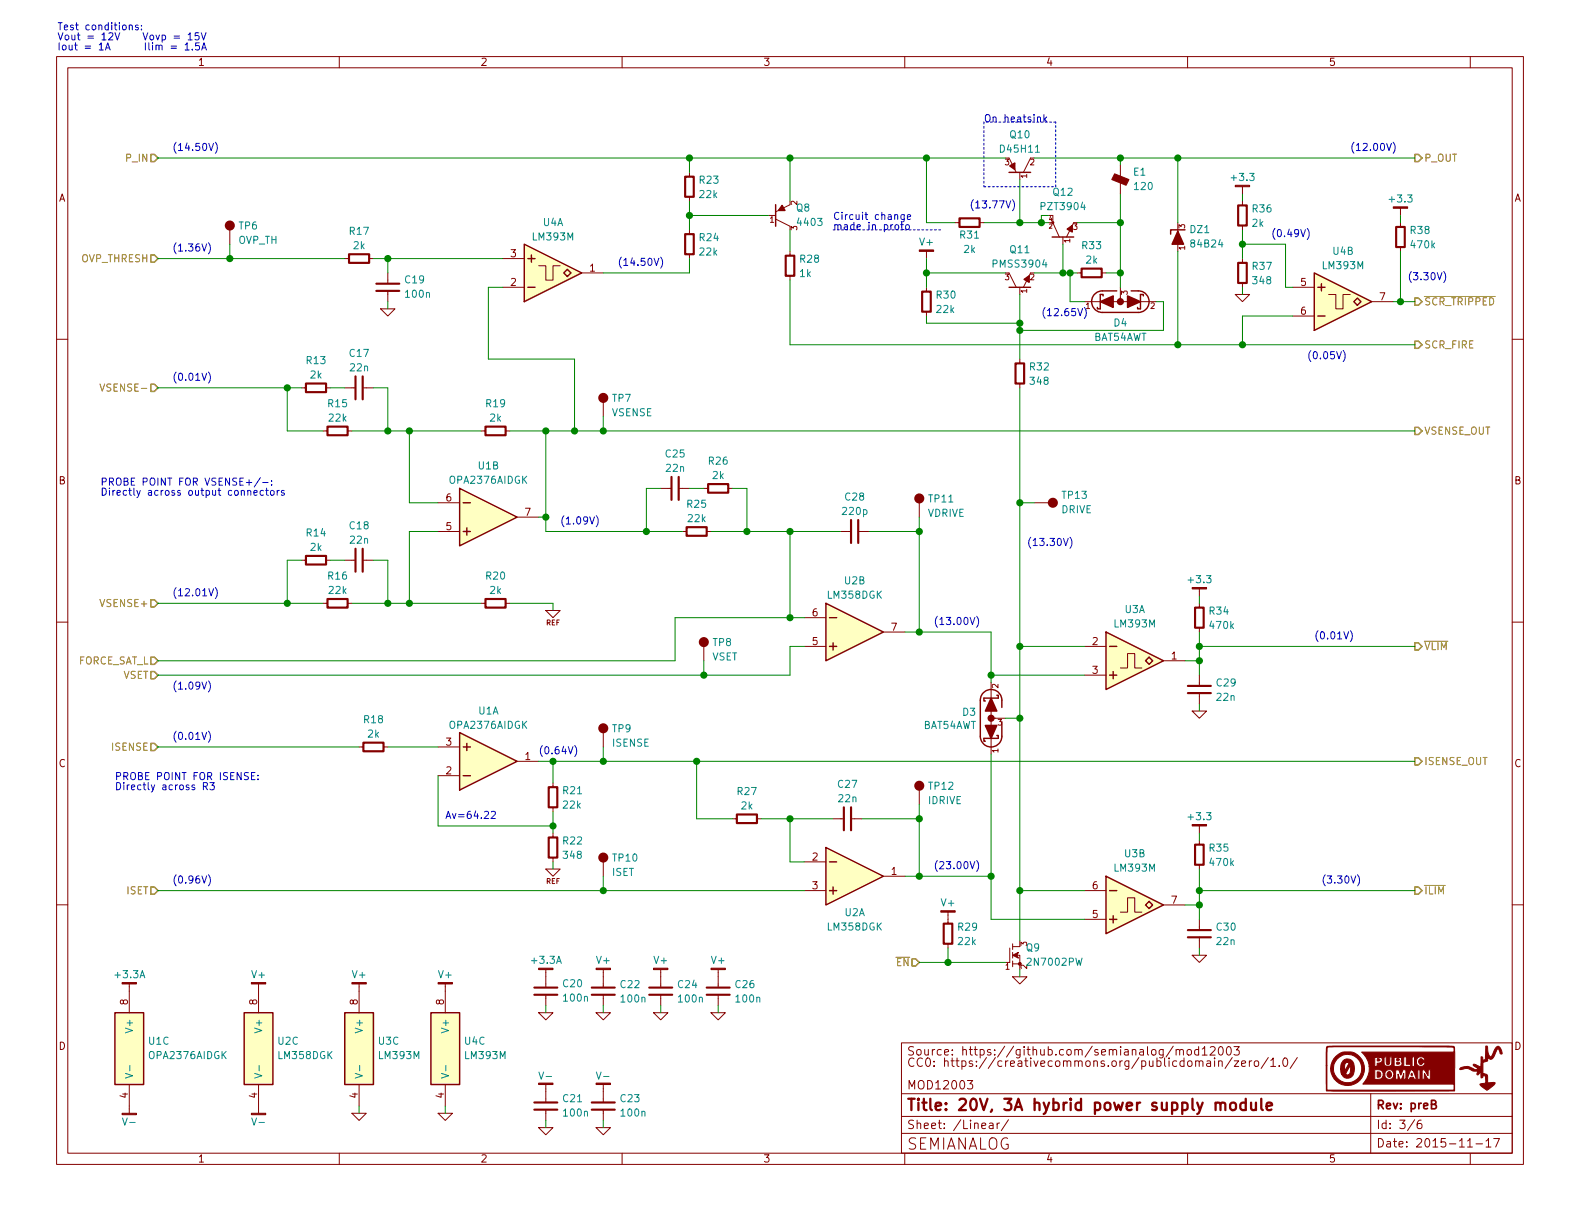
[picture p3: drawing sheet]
<svg xmlns="http://www.w3.org/2000/svg" width="279mm" height="216mm" viewBox="0 0 279 216" stroke-linecap="round" stroke-linejoin="round" font-family="sans-serif">
<g fill="none" stroke="#840000" stroke-width=".18">
<path d="M10 10h259.4v195.9h-259.4zM12 12h255.4v191.9h-255.4zM60 10v2M110 10v2M160 10v2M210 10v2M260 10v2M121.9 30.5v.7M121.9 34.8v.8M135.9 38.1h1.3M137.2 38.7l2.5 1.3M139.7 36.2l-2.5 1.3"/>
<path d="M168.9 39.4h.8M173.2 39.4h.8M178.4 27.9l1.3 2.6M180.3 30.5v1.3M182.2 27.9l-1.2 2.6M186.2 39.4l1.1 2.5M189.9 39.4l-1.3 2.5M198.1 29.2v5.1M219.7 33v1.3M219.7 35.6v.7M219.7 39.9v.7M247.6 36.8v1.3"/>
<path d="M247.6 39.4v.7M10 60h2M40.6 40.6v2.6M61 45.7h.7M65.3 45.7h.7M67.3 54.6h2.5l-1.2 1.3zM68.6 48.3v1.9M68.6 51.4v1.9M88.9 50.8h3.8M88.9 45.7h3.8M95.2 47h1.3v2.5h1.3v-2.5h1.3M102.9 48.3h3.8"/>
<path d="M121.9 40.6v.8M121.9 45v.7M139.7 44.5v.7M139.7 48.8v.7M163.8 44.5v1.2M163.8 50.8v.8M163.8 55.1v.8M178.4 48.3l1.3 2.5M180.3 50.8v1.3M182.2 48.3l-1.2 2.5M188 41.9v1.3M190.5 48.3h.8"/>
<path d="M191.8 53.3h7.6M194.8 48.3h.8M198.1 50.8v2.5M201.7 53.3h1.5M208.3 40.6v.3M208.3 43.2v1.3M218.4 52.1h2.6l-1.3 1.2zM219.7 45.7v.8M219.7 50v.8M228.6 50.8h3.8M228.6 55.9h3.8M234.9 52.1h1.3v2.5h1.3v-2.5h1.3"/>
<path d="M242.6 53.3h3.8M247.6 43.7v.8M267.4 60h2M53.3 68.6h.8M57.1 76.2h.8M57.7 68.6h.7M61 68.6h1.9M61.5 76.2h.7M64.1 68.6h1.9M85.1 76.2h.8M89.4 76.2h.8M106.7 71.1v2.6"/>
<path d="M180.3 63.5v.8M180.3 67.8v.8M53.3 99.1h.8M57.7 99.1h.7M61 99.1h1.9M64.1 99.1h1.9M77.5 88.9h3.8M77.5 94h3.8M91.4 91.4h3.8M116.8 86.4h1.9M120 86.4h1.9M120.6 94h.8"/>
<path d="M124.5 86.4h.7M125 94h.7M128.8 86.4h.7M148.6 94h1.9M151.8 94h1.9M162.6 88.9v2.5M182.9 88.9h2.5M10 110h2M57.1 106.7h.8M61.5 106.7h.7M85.1 106.7h.8M89.4 106.7h.8"/>
<path d="M96.5 108h2.6l-1.3 1.2zM124.5 114.3v2.5M142.2 114.3h3.8M142.2 109.2h3.8M156.2 111.8h3.8M191.8 114.3h3.8M191.8 119.4h3.8M198.1 118.1h1.3v-2.5h1.3v2.5h1.2M205.7 116.8h3.8M212.1 104.1v1.3M212.1 106.7v.7M212.1 111v.8"/>
<path d="M212.1 119.4v1.9M267.4 110h2M63.5 132.1h.8M67.8 132.1h.8M77.5 137.2h3.8M77.5 132.1h3.8M91.4 134.6h3.8M97.8 138.4v.8M106.7 129.5v2.6M162.6 139.7v2.5M175.3 121.9v1.5M175.3 125.7v7.7"/>
<path d="M175.3 127h2.5M210.8 125.7h2.6l-1.3 1.3zM212.1 122.6v1.9M10 160h2M96.5 153.7h2.6l-1.3 1.2zM97.8 142.7v.8M97.8 147.3v.8M97.8 151.6v.8M106.7 152.4v2.5M129.5 144.8h.8M133.9 144.8h.7M142.2 157.5h3.8"/>
<path d="M142.2 152.4h3.8M147.3 144.8h1.9M150.5 144.8h1.9M156.2 154.9h3.8M191.8 157.5h3.8M212.1 146.1v1.2M212.1 148.6v.8M212.1 152.9v.8M267.4 160h2M22.9 174v5.1M45.7 174v5.1M63.5 174v5.1"/>
<path d="M78.7 174v5.1M95.2 179.1h2.6l-1.3 1.2zM96.5 171.5v3.1M96.5 175.9v1.9M105.4 179.1h2.5l-1.2 1.2zM106.7 171.5v3.1M106.7 175.9v1.9M115.6 179.1h2.5l-1.3 1.2zM116.8 171.5v3.1M116.8 175.9v1.9M125.7 179.1h2.6l-1.3 1.2zM127 171.5v3.1"/>
<path d="M127 175.9v1.9M167.6 161.3v2M167.6 166.9v.7M178.6 167.6v2.6M179.1 172.7h2.5l-1.3 1.3zM179.1 166.9v1M179.1 168.4v1M179.1 169.9v1M179.1 167.4h1.2M179.8 168.9h.5v1.5h-1.2M191.8 162.6h3.8M198.1 161.3h1.3v-2.5h1.3v2.5h1.2"/>
<path d="M205.7 160h3.8M210.8 168.9h2.6l-1.3 1.3zM212.1 162.6v1.9M212.1 165.7v1.9M22.9 191.8v5.1M45.7 191.8v5.1M62.2 196.9h2.6l-1.3 1.2zM63.5 191.8v3.8M77.5 196.9h2.5l-1.3 1.2zM78.7 191.8v3.8M95.2 199.4h2.6l-1.3 1.3zM96.5 191.8v3.1"/>
<path d="M96.5 196.2v1.9M105.4 199.4h2.5l-1.2 1.3zM106.7 191.8v3.1M106.7 196.2v1.9M159.4 184.4h108v19.5h-108zM159.4 197.4h108M159.4 193.4h108M171.1 191.1h.9l-.5 .5 .4 .2v.6l-.2 .2-.6-.2M175 198.7h.6v.9M175.6 198.9l-.5 .1-.2 .2 .2 .4 .5-.1M176.3 198.6v1M176.8 198.6l-.5 .3"/>
<path d="M178.3 198l-1.2 1.9M207.5 185l-1.3 1.9M208 185.7l.2-.1h.4v1M208 185.6v1M208.6 185.8a.36 .36 0 0 1 .3-.2 .36 .36 0 0 1 .4 .2v.8M210 185.7l.2-.1 .4 .1 .1 .6-.1 .2-.4 .1-.2-.2zM212 185.6h-.5l-.2 .3v.5l.2 .2 .5-.1M212 185.1v1.5M212.6 185.5l.4-.4v1.5M214 185.2l.2-.1h.4l.3 .4-1 1.1h1M214.8 187.1v.1M214.8 187.6v1"/>
<path d="M215.5 187.7l.2-.1 .4 .1v.9M215.5 187.6v1M215.6 185.2l.2-.1a.81 .81 0 0 1 .6 .6 .81 .81 0 0 1-.3 .8l-.1 .1a.79 .79 0 0 1-.4-1.4zM217 185.2l.2-.1a.81 .81 0 0 1 .6 .6 .81 .81 0 0 1-.3 .8l-.1 .1a.79 .79 0 0 1-.4-1.4zM217.9 187l-1.3 1.9M218.2 185.1h1l-.6 .5 .5 .2v.6l-.2 .2-.7-.2M218.3 187.6h.7l-.7 1h.7M219.6 188.1l.7-.2-.1-.2-.4-.1-.2 .2v.7h.6M220.9 187.6v1M221.4 187.6l-.5 .3M221.9 187.7l.2-.1 .4 .1 .1 .6-.1 .2-.4 .1-.2-.2zM224.3 187l-1.3 1.9"/>
<path d="M224.7 187.5l.4-.4v1.5M224.7 188.6h.9M226.2 188.4v.2M227 187.2l.2-.1a.81 .81 0 0 1 .6 .6 .81 .81 0 0 1-.3 .8l-.1 .1a.79 .79 0 0 1-.4-1.4zM229.4 187l-1.3 1.9M242.4 193.4v10.5M250.2 198l-1.3 1.9M251.3 198.1a.59 .59 0 0 0-.7 .6l.1 .7 .2 .2 .5-.2 .1-.5-.2-.2h-.4l-.3 .2M60 203.9v2M110 203.9v2M159.4 200.4h108M160 203.9v2"/>
<path d="M210 203.9v2M259.5 202.8h.9M260 203.9v2M261 202.3h1.2M262.8 201.8l.4-.5v1.5M262.8 202.8h.9M264.1 201.3h1.1l-.7 1.5"/>
</g>
<path d="M253.1 195.3h.5l.2-.2 .1-.3-.3-.2h-.5v1.5h.6l.3-.3a.41 .41 0 0 0-.4-.5" fill="none" stroke="#840000" stroke-width=".3"/>
<path d="M217.6 195.1a.54 .54 0 0 1 1 .3v.5a.54 .54 0 0 1-.6 .4 .54 .54 0 0 1-.5-.4zM220.3 195a.68 .68 0 0 0-.9 .1l-.1 .3 .1 .7 .3 .2 .6-.1M220.3 194.3v2M221.2 195l.1 1.2a.56 .56 0 0 0 .8-.1M222.1 195v1.3M223 194.3v1.7l.3 .3M224 195.6l.9-.2-.1-.4h-.5l-.3 .2 .1 1 .2 .1 .5-.1" fill="none" stroke="#840000" stroke-width=".41"/>
<g fill="#840000" stroke="#840000" stroke-width=".18">
<path d="M258.2 188.9a1.95 1.95 0 0 1 2.1-.1l.6 .4 .6-.2-.9-.6-.1-.1 .1-.1 1.2 .5 .1-1.8h.3v.6l.5-.1v-2.4l.3 .1a1.64 1.64 0 0 0 .7 1.8l.2-.3a2.76 2.76 0 0 1 1-1.6 1.41 1.41 0 0 1 .7 1.4l-.3-.1-.4-.9a2.41 2.41 0 0 0-.7 1.4l-.2 .3a.53 .53 0 0 1-.9-.1v.6l-.9 .3v1.9a.78 .78 0 0 1 .8 .3 .78 .78 0 0 1 .1 .8v.6h1.3a3.1 3.1 0 0 1-1.5 1.2l-1.2-.9 .1-.2 .9-.1v-1.2l-.5-.1v.3l-.3 .1v-1.2l-.5 .7-.2-.2 .2-.5h-.7a2.66 2.66 0 0 0-1.8-.4l-.7 .1-.1-.1z"/>
<path d="M234.6 185.1l.2-.1h.9h20.4h.9l.2 .2v7.7h-21.4l-1.3-.1v-4.4h.1v4.4h22.5v-1.1h-16.1l.6-.8 2.6-.1 .3-.5 .1-.3h.3a.8 .8 0 0 0 .7 .8 .8 .8 0 0 0 .9-.6h.3v.6l.4 .1v-1l.3 .9 .2 .1 .2-.1 .3-1v1.1l1-.1a.52 .52 0 0 1 .5-.3 .52 .52 0 0 1 .5 .4l.3-.1-.2-.5a1.64 1.64 0 0 0-.6-1.1h1v1.7h.4v-1.7h.4v1.7h.3l.1-1.1 .6 .9 .4 .2v-1.7h-.3l-.1 1-.6-1h-2.4l-.6 1.6h-.3v-1.6h-.5l-.4 .9-.3-.9h-.6v1h-.3a.82 .82 0 0 0-.7-1.1 .82 .82 0 0 0-.9 .9h-.3l-.2-.6-.3-.2-1-.1v1.8h-1.5a3.9 3.9 0 0 0 .5-2.3h4.9a.62 .62 0 0 0 .7-.1 .62 .62 0 0 0 .2-.7l-.1-.2v-.2a.37 .37 0 0 0-.3-.5h-1h1.7v1.7h1.3l-.1-.4h-.7v-1.3h1v1.7h.4v-.9h.4a.73 .73 0 0 0 .6 .9 .73 .73 0 0 0 .8-.7h-.2a.36 .36 0 0 1-.3 .3 .36 .36 0 0 1-.4-.1 .48 .48 0 0 1 0-.7 .48 .48 0 0 1 .7 .1h.2a.75 .75 0 0 0-.8-.6 .75 .75 0 0 0-.6 .8h-.4v-.8h-3.6v1.7h-3.2l.2-.1v-.5h.3a.6 .6 0 0 0 .7-.7 .6 .6 0 0 0-.9-.4h-.5h1.7v1a.72 .72 0 0 0 .9 .6 .72 .72 0 0 0 .4-1l.1-.6h-.4l-.1 1.1-.2 .2h-.2l-.1-.2-.1-1.1h-2v1.7h-1a4 4 0 0 0-1.3-2.6h16.3v-.6l-.1-.2-1.4-.1h-15.5a25.6 25.6 0 0 0-5.4 .1l-.1 3.2h-.1z"/>
<path d="M236.2 186.8a2.99 2.99 0 0 1 4.7 .7 2.99 2.99 0 0 1-1.9 4.3 2.99 2.99 0 0 1-3.7-2.8h.5a2.51 2.51 0 0 0 3.7 2.1 2.51 2.51 0 0 0 .3-4.3 2.51 2.51 0 0 0-4 1.7v.5h-.5a2.97 2.97 0 0 1 .9-2.2z"/>
<path d="M243.5 189.5a.49 .49 0 0 1 .7 .5 .49 .49 0 0 1-.7 .5z"/>
<path d="M245.4 189.6a.48 .48 0 0 1 .7 .2 .48 .48 0 0 1-.2 .6l-.1 .1a.54 .54 0 0 1-.5-.3 .54 .54 0 0 1 .1-.6z"/>
<path d="M249.6 189.8h.1l.1 .3h-.3z"/>
<path d="M243.6 187.2l.4 .1a.23 .23 0 0 1-.2 .3 .23 .23 0 0 1-.3-.2z"/>
<path d="M247 187.9h.5a.29 .29 0 0 1-.2 .3 .29 .29 0 0 1-.3-.2z"/>
<path d="M247 187.2h.3l.1 .3-.3 .1z"/>
<path d="M237.5 187.6a1.17 1.17 0 0 1 1.3-.2 1.17 1.17 0 0 1 .7 1.1v.5a1.4 1.4 0 0 1-1.5 1.7l-.5-.3-.3-.5h.7l.4 .2 .2-.1a1.57 1.57 0 0 0 .3-1.6l-.9 1.5h-.7l-.1-.9h.7v.4l.7-1.4a.47 .47 0 0 0-.6 0 .47 .47 0 0 0-.1 .5v.5h-.7a1.76 1.76 0 0 1 .4-1.4z"/>
<path d="M210.8 103.9h2.6v.2h-2.6z"/>
<path d="M210.8 145.8h2.6v.3h-2.6z"/>
<path d="M21.6 196.9h2.5v.2h-2.5z"/>
<path d="M44.4 173.7h2.6v.3h-2.6z"/>
<path d="M62.2 173.7h2.6v.3h-2.6z"/>
<path d="M44.4 196.9h2.6v.2h-2.6z"/>
<path d="M77.5 173.7h2.5v.3h-2.5z"/>
<path d="M218.4 32.8h2.6v.2h-2.6z"/>
<path d="M246.4 36.6h2.5v.2h-2.5z"/>
<path d="M105.4 171.2h2.5v.3h-2.5z"/>
<path d="M125.7 171.2h2.6v.3h-2.6z"/>
<path d="M95.2 191.5h2.6v.3h-2.6z"/>
<path d="M105.4 191.5h2.5v.3h-2.5z"/>
<path d="M115.6 171.2h2.5v.3h-2.5z"/>
<path d="M179.1 168.9l1-.5-.3 .5 .3 .5z"/>
<path d="M166.4 161h2.5v.3h-2.5z"/>
<path d="M197.1 30.7l2.5 1.1-.5 1-2.5-1z"/>
<path d="M21.6 173.7h2.5v.3h-2.5z"/>
<path d="M95.2 171.2h2.6v.3h-2.6z"/>
<path d="M162.6 44.2h2.5v.3h-2.5z"/>
<circle cx="186.2" cy="39.4" r=".18"/>
<circle cx="180.3" cy="170.4" r=".25"/>
</g>
<g fill="none" stroke="#840000" stroke-width=".25">
<path d="M137.2 36.2v3.8M178.4 30.5h3.8M92.7 43.2l10.2 5.1-10.2 5zM93.3 45.7h1.3M93.3 50.8h1.3M94 45.1v1.3M99.7 48.3l.6-.7 .7 .7-.7 .6zM178.4 50.8h3.8M186.1 41.9h3.8M195.1 52.3v-.2h-.5v2.5h-.5v-.2M197.5 51.4h-2.6a1.9 1.9 0 0 0-1.9 1.9 1.9 1.9 0 0 0 1.9 1.9h6.4a1.9 1.9 0 0 0 1.9-1.9 1.9 1.9 0 0 0-1.9-1.9h-1.3M202.2 52.3v-.2h-.5v2.5h-.5v-.2"/>
<path d="M209.5 40.6h-2.5v.8M232.4 48.3l10.2 5-10.2 5.1zM233 50.8h1.3M233 55.9h1.3M233.7 50.2v1.2M239.4 53.3l.6-.6 .7 .6-.7 .7zM81.3 86.4l10.1 5-10.1 5.1zM81.9 94h1.3M81.9 88.9h1.3M82.5 93.3v1.3M146 106.7l10.2 5.1-10.2 5zM146.7 114.3h1.3"/>
<path d="M146.7 109.2h1.3M147.3 113.7v1.2M195.6 111.8l10.1 5-10.1 5.1zM196.2 119.4h1.3M196.2 114.3h1.3M196.8 118.7v1.3M202.6 116.8l.6-.6 .6 .6-.6 .7zM81.3 129.5l10.1 5.1-10.1 5.1zM81.9 132.1h1.3M81.9 137.2h1.3M82.5 131.4v1.3M176.3 130h.2v.6h-2.5v.5h.2"/>
<path d="M176.3 122.9h.2v.5h-2.5v.6h.2M177.2 125.1v-1.3a1.9 1.9 0 0 0-1.9-1.9 1.9 1.9 0 0 0-1.9 1.9v6.4a1.9 1.9 0 0 0 1.9 1.9 1.9 1.9 0 0 0 1.9-1.9v-2.6M146 149.9l10.2 5-10.2 5.1zM146.7 157.5h1.3M146.7 152.4h1.3M147.3 156.8v1.3M195.6 154.9l10.1 5.1-10.1 5.1zM196.2 157.5h1.3M20.3 179.1h5.1v12.7h-5.1zM43.2 179.1h5.1v12.7h-5.1zM61 179.1h5v12.7h-5zM76.2 179.1h5.1v12.7h-5.1z"/>
<path d="M196.2 162.6h1.3M196.8 161.9v1.3M202.6 160l.6-.6 .6 .6-.6 .7z"/>
</g>
<g fill="#840000" stroke="#840000" stroke-width=".25">
<path d="M178.6 29.3l.9-.5v1.2z"/>
<path d="M188.7 40.5l.9-.6v1.1z"/>
<path d="M138.3 36.3l.5 .9h-1.1z"/>
<path d="M208.3 40.9l1 2.3h-2z"/>
<path d="M174.2 128.3h2.1l-1 2.3z"/>
<path d="M175.3 123.4l1 2.3h-2.1z"/>
<path d="M194.6 53.3l2.2-1v2.1z"/>
<path d="M199.4 52.3l2.3 1-2.3 1.1z"/>
<path d="M181.1 49.4l.9-.6v1.1z"/>
<circle cx="175.3" cy="127" r=".51"/>
<circle cx="198.1" cy="53.3" r=".51"/>
<circle cx="40.6" cy="39.9" r=".76"/>
<circle cx="106.7" cy="70.4" r=".76"/>
<circle cx="124.5" cy="113.5" r=".76"/>
<circle cx="106.7" cy="128.8" r=".76"/>
<circle cx="106.7" cy="151.6" r=".76"/>
<circle cx="162.6" cy="88.1" r=".76"/>
<circle cx="162.6" cy="138.9" r=".76"/>
<circle cx="186.2" cy="88.9" r=".76"/>
</g>
<g fill="none" stroke="#0000c2" stroke-width=".18">
<path d="M17.6 7.9l.3-.3v1.2M17.6 8.8h.7M18.6 8.8l.4-1.2 .5 1.2M18.8 8.5h.6M19.3 5.9l.4-.1 .2 .1 .1 .2-.8 1h.8M22.9 4.5l.1-.1 .3 .1 .1 .8M24.4 4.5l-.3-.1-.1 .2v.2l.4 .1v.3h-.4M25 5.2v.1M25 4.5v.1M30.3 8.2h.9M30.3 8.5h.9M30.8 6.4h.9"/>
<path d="M30.8 6.8h.9M32.7 7.9l.4-.3v1.2M32.7 8.8h.8M33.3 6.1l.3-.3v1.3M33.3 7.1h.7M34 8.7v.1M35.2 5.8h-.7v.6l.2-.1 .5 .1v.5l-.2 .2-.5-.2M35.2 7.6h-.6v.6l.1-.1 .5 .1v.5l-.1 .1-.5-.1M35.6 5.8l.4 1.3 .4-1.3M35.7 8.8l.4-1.2 .4 1.2M35.8 8.5h.6M36.9 25.3l.4 1.3 .5-1.3"/>
<path d="M38.1 25.1a1.51 1.51 0 0 1 0 2M158.4 39.8l.3-.1 .2 .3v.3l-.2 .3-.3-.1-.1-.2zM159.3 39.7h.5M159.5 39.3v1.1l.3 .2M159.9 37.9l-.1 1.2-.4 .1M159.9 38l-.4-.1-.2 .3 .1 .5h.5M160.2 39.9l.4-.2 .2 .3v.3l-.2 .3-.4-.1zM160.5 38.4l.5-.1v-.3l-.4-.1-.1 .2v.6h.5M177.9 35.5l.4 1.3 .4-1.3M179 35.3a1.51 1.51 0 0 1 0 2M184.6 20.3v1.2M184.7 21.1l.4 .4"/>
<path d="M185.1 20.7l-.5 .5M245.2 25.3l.4 1.3 .4-1.3M246.4 25.1a1.51 1.51 0 0 1 0 2M36.9 42.9a1.51 1.51 0 0 1 0 2M115.7 45.7l.4 1.2 .4-1.2M116.8 45.5a1.51 1.51 0 0 1 0 1.9M190.6 54.6l.4 1.2 .4-1.2M191.7 54.4a1.51 1.51 0 0 1 0 1.9M231.2 40.4a1.51 1.51 0 0 1 0 1.9M255.3 48a1.51 1.51 0 0 1 0 2M36.9 65.8a1.51 1.51 0 0 1 0 1.9M237.5 62a1.51 1.51 0 0 1 0 1.9"/>
<path d="M44.9 87.1l.6-.1-.1-.2-.3-.1-.2 .2 .1 .6h.4M46.1 84.5l-1.1 1.6M46.5 85.3h.9M46.6 86.8l-.4-.1-.2 .3 .1 .5h.5M47 86.7h.4M47.1 86.3v1.1l.3 .2M47.9 86.8l.3-.1 .3 .3v.3l-.3 .3-.3-.1zM48 85.7v.1M48 85v.1M49 86.7v.9M49.4 86.7l-.4 .3M50.2 86.8l-.3-.1-.1 .2v.2l.4 .1v.3h-.4"/>
<path d="M105.4 91.2a1.51 1.51 0 0 1 0 1.9M188.1 95.2l.4 1.3 .4-1.3M189.2 95a1.51 1.51 0 0 1 0 2M36.9 104.1l.4 1.3 .5-1.3M38.1 103.9a1.51 1.51 0 0 1 0 1.9M171.6 109.2l.4 1.2 .4-1.2M172.7 109a1.51 1.51 0 0 1 0 1.9M238.8 111.5a1.51 1.51 0 0 1 0 2M36 139h.6v-.5l-.6-.1v1.2M36.3 139l.4 .6M36.9 120.4a1.51 1.51 0 0 1 0 2M36.9 129.3a1.51 1.51 0 0 1 0 1.9"/>
<path d="M37.1 138.4h.8l-.4 .5 .3 .1v.5l-.1 .1-.6-.1M44.5 137.2h.4M45.1 136.6h-.6v1.3h.6M45.6 137.7v.2M45.6 137.1v.1M101.6 131.8a1.51 1.51 0 0 1 0 2M36.9 154.7a1.51 1.51 0 0 1 0 1.9M86.9 143.6l.5-.1 .2 .1v.2l-.8 .9h.8M171.6 152.3l.4 1.3 .4-1.3M172.7 152.1a1.51 1.51 0 0 1 0 2M240.1 154.7a1.51 1.51 0 0 1 0 1.9"/>
</g>
<g fill="none" stroke="#848400" stroke-width=".25">
<path d="M26.7 27.3h.6l.6 .6-.6 .7h-.6zM250.2 27.3h.6l.7 .6-.7 .7h-.6zM26.7 45.1h.6l.6 .6-.6 .7h-.6zM250.2 52.7h.6l.7 .6-.7 .7h-.6zM26.7 67.9h.6l.6 .7-.6 .6h-.6zM250.2 75.6h.6l.7 .6-.7 .6h-.6zM250.2 60.3h.6l.7 .7-.7 .6h-.6zM26.7 118.7h.6l.6 .7-.6 .6h-.6zM26.7 106h.6l.6 .7-.6 .6h-.6zM26.7 116.2h.6l.6 .6-.6 .7h-.6zM250.2 113.7h.6l.7 .6-.7 .6h-.6zM26.7 131.4h.6l.6 .7-.6 .6h-.6z"/>
<path d="M250.2 134h.6l.7 .6-.7 .7h-.6zM26.7 156.8h.6l.6 .7-.6 .6h-.6zM250.2 156.8h.6l.7 .7-.7 .6h-.6zM161.3 169.5h.6l.7 .7-.7 .6h-.6z"/>
</g>
<path d="M251.9 52.4h12.5M17.7 67.9l.4 1.3 .4-1.3M251.9 113.4h4.1M251.9 156.6h3.6" fill="none" stroke="#848400" stroke-width=".18"/>
<g fill="#ffffc2" stroke="#ffffc2" stroke-width=".18">
<path d="M195.6 111.8l10.1 5-10.1 5.1z"/>
<path d="M195.6 154.9l10.1 5.1-10.1 5.1z"/>
<path d="M61 179.1h5v12.7h-5z"/>
<path d="M92.7 43.2l10.2 5.1-10.2 5z"/>
<path d="M232.4 48.3l10.2 5-10.2 5.1z"/>
<path d="M76.2 179.1h5.1v12.7h-5.1z"/>
<path d="M81.3 86.4l10.1 5-10.1 5.1z"/>
<path d="M81.3 129.5l10.1 5.1-10.1 5.1z"/>
<path d="M20.3 179.1h5.1v12.7h-5.1z"/>
<path d="M146 106.7l10.2 5.1-10.2 5z"/>
<path d="M146 149.9l10.2 5-10.2 5.1z"/>
<path d="M43.2 179.1h5.1v12.7h-5.1z"/>
</g>
<path d="M22.2 189.8l1.2 .4-1.2 .4M23 188.4v1M45 189.8l1.3 .4-1.3 .4M45.8 188.4v1M62.8 189.8l1.3 .4-1.3 .4M63.6 188.4v1M78.1 189.8l1.2 .4-1.2 .4M78.8 188.4v1" fill="none" stroke="#008484" stroke-width=".18"/>
<g fill="none" stroke="#840000" stroke-width=".38">
<path d="M121.2 31.2h1.5v3.6h-1.5zM169.7 38.6h3.5v1.5h-3.5zM218.9 36.3h1.6v3.6h-1.6zM61.7 45h3.6v1.5h-3.6zM66.5 51.4h4.1M66.5 50.2h4.1M121.2 41.4h1.5v3.6h-1.5zM138.9 45.2h1.6v3.6h-1.6zM163.1 51.6h1.5v3.5h-1.5zM191.3 47.5h3.5v1.5h-3.5zM218.9 46.5h1.6v3.5h-1.6zM246.9 40.1h1.5v3.6h-1.5z"/>
<path d="M54.1 67.8h3.6v1.5h-3.6zM57.9 75.4h3.6v1.6h-3.6zM62.9 66.5v4.1M64.1 66.5v4.1M85.9 75.4h3.5v1.6h-3.5zM179.6 64.3h1.5v3.5h-1.5zM54.1 98.3h3.6v1.5h-3.6zM62.9 97v4.1M64.1 97v4.1M118.7 84.3v4.1M120 84.3v4.1M121.4 93.2h3.6v1.5h-3.6z"/>
<path d="M125.2 85.6h3.6v1.5h-3.6zM150.5 91.9v4.1M151.8 91.9v4.1M57.9 105.9h3.6v1.5h-3.6zM85.9 105.9h3.5v1.5h-3.5zM211.3 107.4h1.6v3.6h-1.6zM64.3 131.3h3.5v1.5h-3.5zM97 139.2h1.6v3.5h-1.6zM210.1 121.3h4M210.1 122.6h4M97 148.1h1.6v3.5h-1.6zM130.3 144h3.6v1.5h-3.6z"/>
<path d="M149.2 142.7v4.1M150.5 142.7v4.1M211.3 149.4h1.6v3.5h-1.6zM94.5 174.6h4.1M94.5 175.9h4.1M104.6 174.6h4.1M104.6 175.9h4.1M114.8 174.6h4.1M114.8 175.9h4.1M125 174.6h4M125 175.9h4M166.9 163.3h1.5v3.6h-1.5z"/>
<path d="M210.1 164.5h4M210.1 165.7h4M94.5 196.2h4.1M94.5 194.9h4.1M104.6 196.2h4.1M104.6 194.9h4.1"/>
</g>
<g fill="#008400" stroke="#008400" stroke-width=".25">
<circle cx="219.7" cy="61" r=".51"/>
<circle cx="101.6" cy="76.2" r=".51"/>
<circle cx="208.3" cy="61" r=".51"/>
<circle cx="208.3" cy="27.9" r=".51"/>
<circle cx="139.7" cy="27.9" r=".51"/>
<circle cx="121.9" cy="27.9" r=".51"/>
<circle cx="184.2" cy="39.4" r=".51"/>
<circle cx="198.1" cy="27.9" r=".51"/>
<circle cx="163.8" cy="27.9" r=".51"/>
<circle cx="212.1" cy="157.5" r=".51"/>
<circle cx="212.1" cy="114.3" r=".51"/>
<circle cx="212.1" cy="160" r=".51"/>
<circle cx="212.1" cy="116.8" r=".51"/>
<circle cx="97.8" cy="146.1" r=".51"/>
<circle cx="97.8" cy="134.6" r=".51"/>
<circle cx="123.2" cy="134.6" r=".51"/>
<circle cx="139.7" cy="144.8" r=".51"/>
<circle cx="96.5" cy="76.2" r=".51"/>
<circle cx="114.3" cy="94" r=".51"/>
<circle cx="132.1" cy="94" r=".51"/>
<circle cx="139.7" cy="94" r=".51"/>
<circle cx="96.5" cy="91.4" r=".51"/>
<circle cx="50.8" cy="106.7" r=".51"/>
<circle cx="50.8" cy="68.6" r=".51"/>
<circle cx="68.6" cy="106.7" r=".51"/>
<circle cx="68.6" cy="76.2" r=".51"/>
<circle cx="72.4" cy="106.7" r=".51"/>
<circle cx="72.4" cy="76.2" r=".51"/>
<circle cx="162.6" cy="154.9" r=".51"/>
<circle cx="162.6" cy="111.8" r=".51"/>
<circle cx="180.3" cy="57.2" r=".51"/>
<circle cx="163.8" cy="48.3" r=".51"/>
<circle cx="180.3" cy="39.4" r=".51"/>
<circle cx="188" cy="48.3" r=".51"/>
<circle cx="198.1" cy="39.4" r=".51"/>
<circle cx="219.7" cy="43.2" r=".51"/>
<circle cx="247.7" cy="53.3" r=".51"/>
<circle cx="121.9" cy="38.1" r=".51"/>
<circle cx="180.3" cy="114.3" r=".51"/>
<circle cx="180.3" cy="127" r=".51"/>
<circle cx="175.3" cy="119.4" r=".51"/>
<circle cx="175.3" cy="154.9" r=".51"/>
<circle cx="198.1" cy="48.3" r=".51"/>
<circle cx="189.2" cy="48.3" r=".51"/>
<circle cx="180.3" cy="58.4" r=".51"/>
<circle cx="180.3" cy="157.5" r=".51"/>
<circle cx="167.6" cy="170.2" r=".51"/>
<circle cx="68.6" cy="45.7" r=".51"/>
<circle cx="40.6" cy="45.7" r=".51"/>
<circle cx="106.7" cy="76.2" r=".51"/>
<circle cx="124.5" cy="119.4" r=".51"/>
<circle cx="106.7" cy="134.6" r=".51"/>
<circle cx="106.7" cy="157.5" r=".51"/>
<circle cx="162.6" cy="94" r=".51"/>
<circle cx="162.6" cy="144.8" r=".51"/>
<circle cx="180.3" cy="88.9" r=".51"/>
<circle cx="139.7" cy="109.2" r=".51"/>
</g>
<g fill="none" stroke="#008400" stroke-width=".18">
<path d="M27.9 27.9h149.9M121.9 38.1h14M121.9 27.9v2.6M121.9 35.6v5M139.7 27.9v7.7M163.8 27.9v11.5h5.1M174 39.4h11.4M180.3 31.8v7.6M182.9 27.9h67.3M185.4 38.1h-1.3v1.3M190.5 39.4h7.6M198.1 27.9v1.3"/>
<path d="M198.1 34.3v16.5M208.3 27.9v11.5M219.7 34.3v1.3M247.6 38.1v1.3M27.9 45.7h33.1M40.6 43.2v2.5M66 45.7h22.9M68.6 45.7v2.6M68.6 53.3v1.3M88.9 50.8h-2.5v12.7h15.2v12.7M121.9 45.7v2.6h-15.2M139.7 49.5v11.5h110.5"/>
<path d="M139.7 40.6v3.9M163.8 48.3h14M163.8 45.7v5.1M163.8 55.9v1.3h16.5M180.3 52.1v11.4M182.9 48.3h7.6M188 43.2v5.1M189.2 48.3v5h2.6M195.6 48.3h2.5M204.5 53.3h1.2v5.1h-25.4M208.3 44.5v16.5M219.7 40.6v5.1"/>
<path d="M219.7 50.8v1.3M219.7 43.2h7.6v7.6h1.3M228.6 55.9h-8.9v5.1M246.4 53.3h3.8M247.6 44.5v8.8M27.9 68.6h25.4M50.8 68.6v7.6h6.3M58.4 68.6h2.6M62.2 76.2h22.9M66 68.6h2.6v7.6M72.4 76.2v12.7h5.1M90.2 76.2h160"/>
<path d="M96.5 76.2v17.8h24.1M106.7 73.7v2.5M180.3 68.6v97.8M53.3 99.1h-2.5v7.6M58.4 99.1h2.6M66 99.1h2.6v7.6M77.5 94h-5.1v12.7M95.2 91.4h1.3M116.8 86.4h-2.5v7.6M121.9 86.4h2.6M125.7 94h22.9M129.5 86.4h2.6v7.6"/>
<path d="M139.7 94v15.2M153.7 94h8.9M162.6 91.4v20.4M180.3 88.9h2.6M27.9 106.7h29.2M62.2 106.7h22.9M90.2 106.7h7.6v1.3M124.5 116.8v2.6M142.2 114.3h-2.5v5.1h-111.8M142.2 109.2h-22.8v7.6h-91.5M160 111.8h15.3v8.9M175.3 119.4h16.5"/>
<path d="M180.3 114.3h11.5M209.5 116.8h2.6M212.1 114.3h38.1M212.1 105.4v1.3M212.1 111.8v7.6M27.9 132.1h35.6M68.6 132.1h8.9M77.5 137.2v8.9h20.3M95.2 134.6h155M97.8 134.6v3.8M106.7 132.1v2.5M123.2 134.6v10.2h6.3"/>
<path d="M175.3 133.4v29.2h16.5M177.8 127h2.5M212.1 124.5v1.2M27.9 157.5h114.3M97.8 143.5v3.8M97.8 152.4v1.3M106.7 154.9v2.6M134.6 144.8h12.7M139.7 144.8v7.6h2.5M152.4 144.8h10.2M160 154.9h15.3M162.6 142.2v12.7"/>
<path d="M180.3 157.5h11.5M212.1 157.5h38.1M212.1 147.3v1.3M212.1 153.7v8.9M96.5 177.8v1.3M106.7 177.8v1.3M116.8 177.8v1.3M127 177.8v1.3M162.6 170.2h15.2M167.6 167.6v2.6M180.3 171.5v1.2M209.5 160h2.6"/>
<path d="M212.1 167.6v1.3M63.5 195.6v1.3M78.7 195.6v1.3M96.5 198.1v1.3M106.7 198.1v1.3"/>
</g>
<path d="M174 33h12.7M174 21.6v11.4M186.7 21.6h-12.7M186.7 33v-11.4M147.3 40.6h19.1" fill="none" stroke="#0000c2" stroke-width=".18" stroke-dasharray=".3 .4"/>
<g font-size="2.8" fill="#840000">
<text x="160.4" y="196.4">Title: 20V, 3A hybrid power supply module</text>
<text x="160.4" y="203.3">SEMIANALOG</text>
</g>
<g font-size="2.1" fill="#840000">
<text x="160.4" y="186.6">Source: https://github.com/semianalog/mod12003</text>
<text x="160.4" y="188.6">CC0: https://creativecommons.org/publicdomain/zero/1.0/</text>
<text x="160.4" y="192.6">MOD12003</text>
<text x="243.4" y="196.1">Rev: preB</text>
<text x="160.4" y="199.6">Sheet: /Linear/</text>
<text x="243.4" y="202.9">Date: 2015-11-17</text>
<text x="243.4" y="199.6">Id: 3/6</text>
</g>
<g font-size="1.8" fill="#0000c2">
<text x="10.2" y="5.3">Test conditions:</text>
<text x="10.2" y="7.1">Vout = 12V</text>
<text x="10.2" y="8.9">Iout = 1A</text>
<text x="20.2" y="8.9">Ilim = 1.5A</text>
<text x="20.9" y="7.1">Vovp = 15V</text>
<text x="174" y="21.6">On heatsink</text>
<text x="30.5" y="26.7">(14.50V)</text>
<text x="238.8" y="26.7">(12.00V)</text>
<text x="147.3" y="38.9">Circuit change</text>
<text x="147.3" y="40.6">made in proto</text>
<text x="171.4" y="36.8">(13.77V)</text>
<text x="224.8" y="41.9">(0.49V)</text>
<text x="30.5" y="44.4">(1.36V)</text>
<text x="109.2" y="47">(14.50V)</text>
<text x="248.9" y="49.5">(3.30V)</text>
<text x="184.1" y="55.9">(12.65V)</text>
<text x="231.1" y="63.5">(0.05V)</text>
<text x="30.5" y="67.3">(0.01V)</text>
<text x="17.8" y="85.9">PROBE POINT FOR VSENSE+/-:</text>
<text x="17.8" y="87.6">Directly across output connectors</text>
<text x="99.1" y="92.7">(1.09V)</text>
<text x="181.6" y="96.5">(13.30V)</text>
<text x="30.5" y="105.4">(12.01V)</text>
<text x="165.1" y="110.5">(13.00V)</text>
<text x="232.4" y="113">(0.01V)</text>
<text x="30.5" y="121.9">(1.09V)</text>
<text x="30.5" y="130.8">(0.01V)</text>
<text x="20.3" y="137.9">PROBE POINT FOR ISENSE:</text>
<text x="95.2" y="133.3">(0.64V)</text>
<text x="20.3" y="139.7">Directly across R3</text>
<text x="78.7" y="144.8">Av=64.22</text>
<text x="165.1" y="153.7">(23.00V)</text>
<text x="30.5" y="156.2">(0.96V)</text>
<text x="233.7" y="156.2">(3.30V)</text>
</g>
<g font-size="1.8" fill="#840000">
<text x="35" y="11.6">1</text>
<text x="85" y="11.6">2</text>
<text x="135" y="11.6">3</text>
<text x="185" y="11.6">4</text>
<text x="235" y="11.6">5</text>
<text x="10.4" y="35.6">A</text>
<text x="267.8" y="35.6">A</text>
<text x="90.3" y="45.5">3</text>
<text x="90.3" y="50.5">2</text>
<text x="104.3" y="48">1</text>
<text x="230" y="50.5">5</text>
<text x="244" y="53.1">7</text>
<text x="230" y="55.6">6</text>
<text x="10.4" y="85.6">B</text>
<text x="78.9" y="88.6">6</text>
<text x="267.8" y="85.6">B</text>
<text x="78.9" y="93.7">5</text>
<text x="92.9" y="91.2">7</text>
<text x="143.7" y="109">6</text>
<text x="157.6" y="111.5">7</text>
<text x="143.7" y="114">5</text>
<text x="193.2" y="114">2</text>
<text x="193.2" y="119.1">3</text>
<text x="207.2" y="116.6">1</text>
<text x="78.9" y="131.8">3</text>
<text x="10.4" y="135.6">C</text>
<text x="78.9" y="136.9">2</text>
<text x="92.9" y="134.4">1</text>
<text x="267.8" y="135.6">C</text>
<text x="143.7" y="152.1">2</text>
<text x="157.6" y="154.7">1</text>
<text x="143.7" y="157.2">3</text>
<text x="193.2" y="157.2">6</text>
<text x="207.2" y="159.8">7</text>
<text x="193.2" y="162.3">5</text>
<text x="22.6" y="177.6" transform="rotate(-90 22.6 177.6)">8</text>
<text x="45.5" y="177.6" transform="rotate(-90 45.5 177.6)">8</text>
<text x="63.2" y="177.6" transform="rotate(-90 63.2 177.6)">8</text>
<text x="78.5" y="177.6" transform="rotate(-90 78.5 177.6)">8</text>
<text x="10.4" y="185.6">D</text>
<text x="267.8" y="185.6">D</text>
<text x="22.6" y="194.2" transform="rotate(-90 22.6 194.2)">4</text>
<text x="45.5" y="194.2" transform="rotate(-90 45.5 194.2)">4</text>
<text x="63.2" y="194.2" transform="rotate(-90 63.2 194.2)">4</text>
<text x="78.5" y="194.2" transform="rotate(-90 78.5 194.2)">4</text>
<text x="35" y="205.5">1</text>
<text x="85" y="205.5">2</text>
<text x="135" y="205.5">3</text>
<text x="185" y="205.5">4</text>
<text x="235" y="205.5">5</text>
</g>
<g font-size="1.8" fill="#848400">
<text x="22.3" y="28.6">P_IN</text>
<text x="251.9" y="28.6">P_OUT</text>
<text x="14.3" y="46.4">OVP_THRESH</text>
<text x="251.9" y="54">SCR_TRIPPED</text>
<text x="251.9" y="61.6">SCR_FIRE</text>
<text x="18.5" y="69.2">VSENSE-</text>
<text x="251.9" y="76.8">VSENSE_OUT</text>
<text x="18.1" y="107.3">VSENSE+</text>
<text x="13.5" y="117.5">FORCE_SAT_L</text>
<text x="251.9" y="114.9">VLIM</text>
<text x="21.6" y="120">VSET</text>
<text x="19.8" y="132.7">ISENSE</text>
<text x="251.9" y="135.3">ISENSE_OUT</text>
<text x="22.3" y="158.1">ISET</text>
<text x="251.9" y="158.1">ILIM</text>
<text x="158.4" y="170.8">EN</text>
</g>
<g font-size="1.8" fill="#008484">
<text x="177.1" y="27">D45H11</text>
<text x="178.7" y="24.4">Q10</text>
<text x="123.7" y="32.5">R23</text>
<text x="123.8" y="35">22k</text>
<text x="186.3" y="34.6">Q12</text>
<text x="200.5" y="31">E1</text>
<text x="200.7" y="33.6">120</text>
<text x="218" y="32">+3.3</text>
<text x="245.9" y="35.8">+3.3</text>
<text x="42.3" y="40.6">TP6</text>
<text x="61.9" y="41.5">R17</text>
<text x="96" y="40">U4A</text>
<text x="140.8" y="37.4">Q8</text>
<text x="141.2" y="39.9">4403</text>
<text x="184.3" y="37.1">PZT3904</text>
<text x="210.5" y="41.2">DZ1</text>
<text x="221.5" y="40.1">2k</text>
<text x="221.5" y="37.5">R36</text>
<text x="249.5" y="41.4">R38</text>
<text x="42.1" y="43.1">OVP_TH</text>
<text x="62.5" y="44">2k</text>
<text x="94.3" y="42.5">LM393M</text>
<text x="123.7" y="42.6">R24</text>
<text x="123.8" y="45.2">22k</text>
<text x="141.5" y="46.4">R28</text>
<text x="162.7" y="43.4">V+</text>
<text x="169.8" y="42.2">R31</text>
<text x="170.5" y="44.7">2k</text>
<text x="175.8" y="47.3">PMSS3904</text>
<text x="178.7" y="44.8">Q11</text>
<text x="191.4" y="44">R33</text>
<text x="192.1" y="46.6">2k</text>
<text x="210.8" y="43.7">84B24</text>
<text x="221.5" y="47.7">R37</text>
<text x="234" y="47.6">LM393M</text>
<text x="235.7" y="45">U4B</text>
<text x="249.6" y="43.9">470k</text>
<text x="71.7" y="50.1">C19</text>
<text x="71.8" y="52.6">100n</text>
<text x="141.5" y="49">1k</text>
<text x="165.7" y="52.8">R30</text>
<text x="221.7" y="50.2">348</text>
<text x="165.7" y="55.3">22k</text>
<text x="197" y="57.7">D4</text>
<text x="54.3" y="64.4">R13</text>
<text x="61.9" y="63.1">C17</text>
<text x="62" y="65.6">22n</text>
<text x="182.2" y="65.5">R32</text>
<text x="193.3" y="60.2">BAT54AWT</text>
<text x="54.9" y="66.9">2k</text>
<text x="58.1" y="72">R15</text>
<text x="86" y="72">R19</text>
<text x="108.3" y="71">TP7</text>
<text x="182.3" y="68">348</text>
<text x="58.2" y="74.5">22k</text>
<text x="86.7" y="74.5">2k</text>
<text x="108.2" y="73.6">VSENSE</text>
<text x="84.6" y="83">U1B</text>
<text x="117.8" y="80.9">C25</text>
<text x="117.9" y="83.4">22n</text>
<text x="125.4" y="82.1">R26</text>
<text x="79.6" y="85.5">OPA2376AIDGK</text>
<text x="121.6" y="89.8">R25</text>
<text x="126" y="84.7">2k</text>
<text x="149.5" y="88.5">C28</text>
<text x="164.3" y="88.8">TP11</text>
<text x="187.9" y="88.2">TP13</text>
<text x="54.3" y="94.8">R14</text>
<text x="61.9" y="93.6">C18</text>
<text x="121.7" y="92.3">22k</text>
<text x="149.1" y="91">220p</text>
<text x="164" y="91.4">VDRIVE</text>
<text x="187.7" y="90.7">DRIVE</text>
<text x="54.9" y="97.4">2k</text>
<text x="62" y="96.1">22n</text>
<text x="58.1" y="102.5">R16</text>
<text x="58.2" y="105">22k</text>
<text x="86" y="102.5">R20</text>
<text x="86.7" y="105">2k</text>
<text x="146.4" y="105.8">LM358DGK</text>
<text x="149.4" y="103.3">U2B</text>
<text x="210.4" y="103.1">+3.3</text>
<text x="197.2" y="110.9">LM393M</text>
<text x="198.9" y="108.4">U3A</text>
<text x="213.9" y="108.7">R34</text>
<text x="214.1" y="111.2">470k</text>
<text x="125.9" y="116.8">VSET</text>
<text x="126.1" y="114.2">TP8</text>
<text x="215.2" y="121.4">C29</text>
<text x="215.2" y="123.9">22n</text>
<text x="64.4" y="127.9">R18</text>
<text x="65.1" y="130.4">2k</text>
<text x="79.6" y="128.9">OPA2376AIDGK</text>
<text x="84.6" y="126.3">U1A</text>
<text x="108.3" y="129.5">TP9</text>
<text x="163.2" y="128.9">BAT54AWT</text>
<text x="170.3" y="126.5">D3</text>
<text x="108.3" y="132">ISENSE</text>
<text x="99.6" y="140.4">R21</text>
<text x="99.6" y="143">22k</text>
<text x="130.5" y="140.6">R27</text>
<text x="131.1" y="143.1">2k</text>
<text x="148.2" y="139.3">C27</text>
<text x="148.3" y="141.8">22n</text>
<text x="164.1" y="142.2">IDRIVE</text>
<text x="164.3" y="139.6">TP12</text>
<text x="99.6" y="149.3">R22</text>
<text x="210.4" y="145">+3.3</text>
<text x="99.7" y="151.8">348</text>
<text x="108.2" y="154.9">ISET</text>
<text x="108.4" y="152.3">TP10</text>
<text x="197.2" y="154.1">LM393M</text>
<text x="198.9" y="151.6">U3B</text>
<text x="213.9" y="150.6">R35</text>
<text x="214.1" y="153.1">470k</text>
<text x="149.4" y="162">U2A</text>
<text x="166.5" y="160.2">V+</text>
<text x="146.4" y="164.5">LM358DGK</text>
<text x="169.5" y="164.5">R29</text>
<text x="169.5" y="167.1">22k</text>
<text x="215.2" y="164.5">C30</text>
<text x="215.2" y="167.1">22n</text>
<text x="20.5" y="172.9">+3.3A</text>
<text x="44.6" y="172.9">V+</text>
<text x="62.4" y="172.9">V+</text>
<text x="77.6" y="172.9">V+</text>
<text x="94.1" y="170.4">+3.3A</text>
<text x="105.6" y="170.4">V+</text>
<text x="115.7" y="170.4">V+</text>
<text x="125.9" y="170.4">V+</text>
<text x="181.5" y="168.2">Q9</text>
<text x="181.9" y="170.7">2N7002PW</text>
<text x="99.6" y="174.5">C20</text>
<text x="99.8" y="177.1">100n</text>
<text x="109.8" y="174.7">C22</text>
<text x="109.9" y="177.2">100n</text>
<text x="119.9" y="174.7">C24</text>
<text x="120.1" y="177.2">100n</text>
<text x="130.1" y="174.7">C26</text>
<text x="130.3" y="177.2">100n</text>
<text x="23.5" y="182.3" transform="rotate(-90 23.5 182.3)">V+</text>
<text x="26.3" y="184.7">U1C</text>
<text x="46.4" y="182.3" transform="rotate(-90 46.4 182.3)">V+</text>
<text x="49.2" y="184.7">U2C</text>
<text x="64.1" y="182.3" transform="rotate(-90 64.1 182.3)">V+</text>
<text x="67" y="184.7">U3C</text>
<text x="79.4" y="182.3" transform="rotate(-90 79.4 182.3)">V+</text>
<text x="82.2" y="184.7">U4C</text>
<text x="26.5" y="187.2">OPA2376AIDGK</text>
<text x="49.3" y="187.2">LM358DGK</text>
<text x="67.1" y="187.2">LM393M</text>
<text x="82.3" y="187.2">LM393M</text>
<text x="95.6" y="190.9">V-</text>
<text x="105.8" y="190.9">V-</text>
<text x="99.6" y="194.9">C21</text>
<text x="99.8" y="197.4">100n</text>
<text x="109.8" y="194.9">C23</text>
<text x="109.9" y="197.4">100n</text>
<text x="22" y="199">V-</text>
<text x="44.8" y="199">V-</text>
</g>
<g font-size="1.4" fill="#840000">
<text x="177.7" y="29.2">3</text>
<text x="182.2" y="29.2">2</text>
<text x="181.6" y="31.5" transform="rotate(-90 181.6 31.5)">1</text>
<text x="136.1" y="39.4">1</text>
<text x="141" y="40.7" transform="rotate(-90 141 40.7)">3</text>
<text x="141" y="36.2" transform="rotate(-90 141 36.2)">2</text>
<text x="189.8" y="40.6">3</text>
<text x="209.5" y="40.4" transform="rotate(-90 209.5 40.4)">3</text>
<text x="189.2" y="42.9" transform="rotate(-90 189.2 42.9)">1</text>
<text x="209.5" y="44.2" transform="rotate(-90 209.5 44.2)">1</text>
<text x="177.7" y="49.5">3</text>
<text x="181.6" y="51.8" transform="rotate(-90 181.6 51.8)">1</text>
<text x="182.2" y="49.5">2</text>
<text x="199.4" y="52.1" transform="rotate(-90 199.4 52.1)">3</text>
<text x="192" y="54.6">1</text>
<text x="203.5" y="54.6">2</text>
<text x="176.5" y="121.7" transform="rotate(-90 176.5 121.7)">2</text>
<text x="176.5" y="128.3">3</text>
<text x="176.5" y="133.1" transform="rotate(-90 176.5 133.1)">1</text>
<text x="181.6" y="167.3" transform="rotate(-90 181.6 167.3)">3</text>
<text x="177.8" y="171.4">1</text>
<text x="181.6" y="171.3" transform="rotate(-90 181.6 171.3)">2</text>
</g>
<g font-size="1.2" fill="#840000">
<text x="96.6" y="110.6">REF</text>
<text x="96.6" y="156.3">REF</text>
</g>
<g font-size="1.1" fill="#840000">
<text x="185.5" y="40.4">2</text>
<text x="185.5" y="39.1">4</text>
</g>
</svg>
